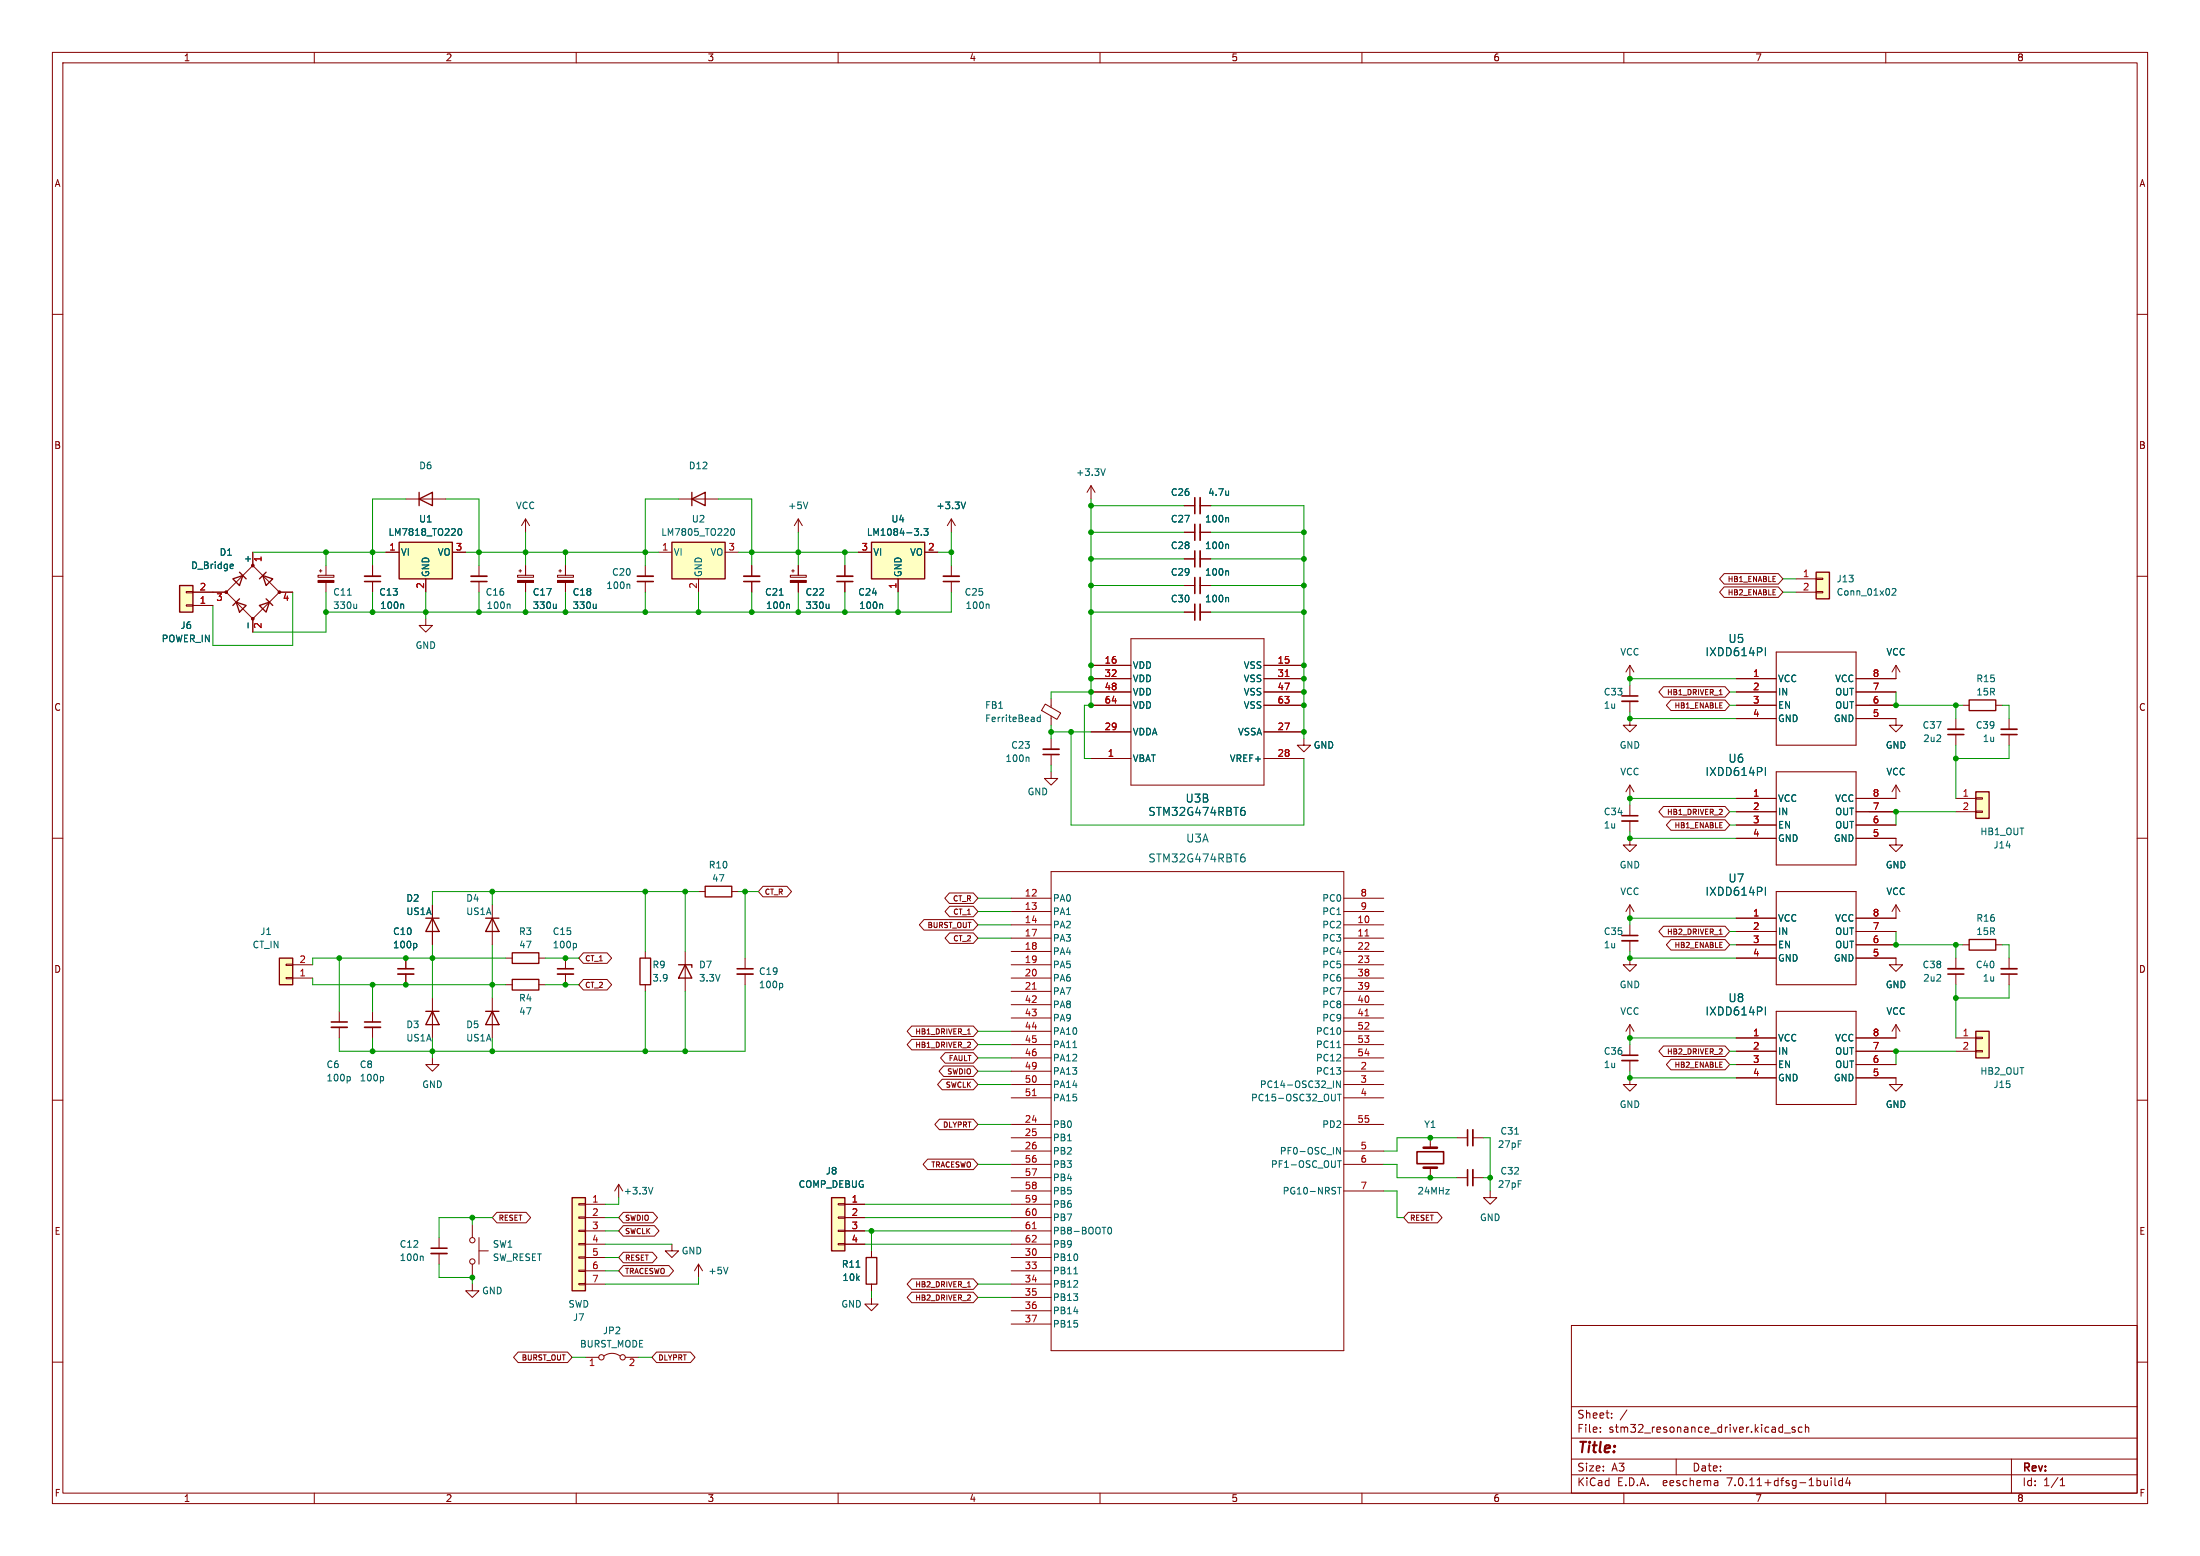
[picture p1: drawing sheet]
<svg xmlns="http://www.w3.org/2000/svg" width="420mm" height="297mm" viewBox="0 0 420 297" stroke-linecap="round" stroke-linejoin="round" font-family="sans-serif">
<g fill="none" stroke="#840000" stroke-width=".19">
<path d="M10 10h400v277h-400zM12 12h396v273h-396zM60 10v2M110 10v2M160 10v2M210 10v2M260 10v2M310 10v2M360 10v2M10 60h2M408 60h2M77.5 95.3h7.6"/>
<path d="M100.3 99.1l-.7 1.2M100.3 99.1v2.5M100.3 99.1l.8 1.2M129.5 95.3h7.7M152.4 99.1v2.5M152.4 99.1l-.8 1.2M152.4 99.1l.8 1.2M181.6 99.1v2.5M181.6 99.1l-.8 1.2M181.6 99.1l.8 1.2M208.3 92.7l-.8 1.3M208.3 92.7v2.6"/>
<path d="M208.3 92.7l.7 1.3M226.1 96.5h2M229.1 96.5h2M10 110h2M35.6 112.9h1.2v.3h-1.2zM35.6 115.4h1.2v.3h-1.2zM36.8 113h6.4M36.8 115.6h3.8M43.2 113l5.1-5 5 5-5 5.1zM48.3 105.4v2.6M48.3 118.1v2.6M53.3 113h2.6"/>
<path d="M60.7 109.8h3.1v.4h-3.1zM61 109h.5M61.2 108.7v.5M62.2 108v1.8M62.2 111.2v1.8M71.1 108v2M71.1 111v2M73.7 105.4h2.5M81.3 118.1v1.3h1.2l-1.2 1.3-1.3-1.3h1.3M81.3 110.5v2.5M86.4 105.4h2.5M91.4 108v2"/>
<path d="M91.4 111v2M98.8 109.8h3.1v.4h-3.1zM99.1 109h.5M99.3 108.7v.5M100.3 108v1.8M100.3 111.2v1.8M106.4 109.8h3.1v.4h-3.1zM106.7 109h.5M106.9 108.7v.5M107.9 108v1.8M107.9 111.2v1.8M123.2 108v2"/>
<path d="M123.2 111v2M125.7 105.4h2.6M133.3 110.5v2.5M138.4 105.4h2.6M143.5 108v2M143.5 111v2M150.9 109.8h3v.4h-3zM151.1 109h.5M151.4 108.7v.5M152.4 108v1.8M152.4 111.2v1.8M161.3 108v2"/>
<path d="M161.3 111v2M163.8 105.4h2.6M171.4 110.5v2.5M176.5 105.4h2.6M181.6 108v2M181.6 111v2M226.1 116.8h2M226.1 111.8h2M226.1 106.7h2M226.1 101.6h2M229.1 116.8h2M229.1 111.8h2"/>
<path d="M229.1 106.7h2M229.1 101.6h2M329.1 112h10.4l.9 1-.9 1h-10.4l-.8-1zM329.1 109.5h10.4l.9 1-.9 1h-10.4l-.8-1zM342.9 110.5h3.8M342.9 113h3.8M346.7 112.9h1.3v.3h-1.3zM346.7 110.4h1.3v.2h-1.3zM408 110h2M199.5 134.4l3 1.7-.7 1.2-3-1.7zM200.7 133.4v1.6M200.7 136.7v1.7"/>
<path d="M208.3 134.6h7.6M208.3 129.5h7.6M208.3 132.1h7.6M208.3 127h7.6M208.3 139.7h7.6M215.9 121.9h25.4v28h-25.4zM241.3 134.6h7.6M241.3 129.5h7.6M241.3 132.1h7.6M241.3 127h7.6M241.3 139.7h7.6M311.1 137.2v1.2h1.3l-1.3 1.3-1.2-1.3h1.2"/>
<path d="M311.1 127v2.5M311.1 130.8v2M311.1 133.9v2M311.1 127l-.7 1.3M311.1 127l.8 1.3M317.6 131.1h11.7l.9 1-.9 1h-11.7l-.9-1zM319 133.6h10.3l.9 1-.9 1h-10.3l-.9-1zM328.2 132.6h.6M331.5 134.6h7.6M331.5 129.5h7.6M331.5 132.1h7.6M331.5 137.2h7.6"/>
<path d="M354.3 137.2h7.6v1.2h1.3l-1.3 1.3-1.2-1.3h1.2M354.3 134.6h7.6M354.3 132.1h7.6M361.9 127v2.5h-7.6M361.9 127l-.7 1.3M361.9 127l.8 1.3M373.4 137.2v2M374.6 134.6h1.3M381 134.6h1.3M383.5 137.2v2M10 160h2M200.7 147.3v1.3h1.2l-1.2 1.3-1.3-1.3h1.3"/>
<path d="M200.7 141v2M200.7 144v2.1M208.3 144.8h7.6M241.3 144.8h7.6M248.9 141v1.2h1.3l-1.3 1.3-1.3-1.3h1.3M311.1 149.9v2.5M311.1 153.7v2M311.1 156.7v2.1M311.1 149.9l-.7 1.2M311.1 149.9l.8 1.2M317.6 153.9h11.7l.9 1-.9 1h-11.7l-.9-1zM319 156.5h10.3l.9 1-.9 1h-10.3l-.9-1z"/>
<path d="M331.5 152.4h7.6M331.5 154.9h7.6M331.5 157.5h7.6M354.3 154.9h7.6M354.3 157.5h7.6M361.9 149.9v2.5h-7.6M361.9 149.9l-.7 1.2M361.9 149.9l.8 1.2M373.4 140.2v2M373.4 152.4h3.8M373.4 154.9h3.8M377.2 154.8h1.3v.3h-1.3z"/>
<path d="M377.2 152.3h1.3v.2h-1.3zM383.5 140.2v2M408 160h2M82.5 172.7v7.6M94 172.7v7.6M133.3 170.2h1.3M139.7 170.2h1.3M145.7 169.2h4.5l.9 1-.9 1h-4.5l-.9-1zM176.4 175.5h9.4l.9 1-.9 1h-9.4l-.9-1zM181.2 170.4h4.6l.9 1.1-.9 1h-4.6l-.8-1zM181.3 178.1h4.5l.9 1-.9 1h-4.5l-.9-1zM181.3 173h4.5l.9 1-.9 1h-4.5l-.9-1z"/>
<path d="M193 176.5h7.7M193 179.1h7.7M193 171.5h7.7M193 174h7.7M200.7 166.4h55.8v91.4h-55.8zM256.5 176.5h7.7M256.5 179.1h7.7M256.5 171.5h7.7M256.5 174h7.7M311.1 160v1.3h1.3l-1.3 1.3-1.2-1.3h1.2M311.1 172.7v2.6M311.1 176.5v2.1"/>
<path d="M311.1 179.6v2M311.1 172.7l-.7 1.3M311.1 172.7l.8 1.3M317.6 176.8h11.7l.9 1-.9 1h-11.7l-.9-1zM319 179.3h10.3l.9 1-.9 1h-10.3l-.9-1zM328.2 178.3h.6M331.5 160h7.6M331.5 175.3h7.6M331.5 177.8h7.6M354.3 160h7.6v1.3h1.3l-1.3 1.3-1.2-1.3h1.2M354.3 177.8h7.6M361.9 172.7v2.6h-7.6"/>
<path d="M361.9 172.7l-.7 1.3M361.9 172.7l.8 1.3M54.6 184h1.3v.3h-1.3zM54.6 186.6h1.3v.2h-1.3zM55.9 186.7h3.8M55.9 184.2h3.8M64.8 193v2.1M64.8 196.1v2M71.1 193v2.1M71.1 196.1v2M77.5 182.9v2M77.5 185.9v2.1"/>
<path d="M82.5 190.5v7.6M94 190.5v7.6M96.5 182.9h1.3M96.5 188h1.3M102.9 182.9h1.2M102.9 188h1.2M107.9 182.9v2M107.9 185.9v2.1M111.4 181.9h4.5l.9 1-.9 1h-4.5l-.9-1zM111.4 187h4.5l.9 1-.9 1h-4.5l-.9-1zM123.2 181.6v1.3M123.2 188v1.2"/>
<path d="M130.8 181.6v7.6M142.2 182.9v2M142.2 185.9v2.1M174.1 198.4h11.7l.9 1-.9 1h-11.7l-.9-1zM174.1 195.8h11.7l.9 1.1-.9 1h-11.7l-.9-1zM184.7 197.4h.6M193 186.7h7.7M193 184.2h7.7M193 181.6h7.7M193 189.2h7.7M193 191.8h7.7M193 194.3h7.7"/>
<path d="M193 196.9h7.7M193 199.4h7.7M256.5 186.7h7.7M256.5 184.2h7.7M256.5 181.6h7.7M256.5 189.2h7.7M256.5 191.8h7.7M256.5 194.3h7.7M256.5 196.9h7.7M256.5 199.4h7.7M311.1 182.9v1.3h1.3l-1.3 1.2-1.2-1.2h1.2M311.1 195.6v2.5"/>
<path d="M311.1 199.4v2M311.1 195.6l-.7 1.3M311.1 195.6l.8 1.3M317.6 199.7h11.7l.9 1-.9 1h-11.7l-.9-1zM331.5 182.9h7.6M331.5 180.3h7.6M331.5 198.1h7.6M354.3 182.9h7.6v1.3h1.3l-1.3 1.2-1.2-1.2h1.2M354.3 180.3h7.6M361.9 195.6v2.5h-7.6M361.9 195.6l-.7 1.3M361.9 195.6l.8 1.3"/>
<path d="M373.4 182.9v2M373.4 185.9v2.1M373.4 198.1h3.8M374.6 180.3h1.3M377.2 198h1.3v.2h-1.3zM381 180.3h1.3M383.5 182.9v2M383.5 185.9v2.1M10 210h2M82.5 201.9v1.3h1.3l-1.3 1.3-1.2-1.3h1.2M179.3 213.6h6.5l.9 1-.9 1h-6.5l-.8-1zM179.9 206h5.9l.9 1-.9 1h-5.9l-.9-1z"/>
<path d="M180.1 203.5h5.7l.9 1-.9 1h-5.7l-.8-1zM180.4 200.9h5.4l.9 1-.9 1h-5.4l-.8-1zM193 204.5h7.7M193 214.6h7.7M193 217.2h7.7M193 219.7h7.7M193 207h7.7M193 209.6h7.7M193 201.9h7.7M256.5 204.5h7.7M256.5 214.6h7.7M256.5 219.7h7.7"/>
<path d="M256.5 207h7.7M256.5 209.6h7.7M256.5 201.9h7.7M273 217.2v1.9M278.1 217.2h2.1M281.2 217.2h2M311.1 205.7v1.3h1.3l-1.3 1.3-1.2-1.3h1.2M311.1 202.4v2.1M319 202.2h10.3l.9 1-.9 1h-10.3l-.9-1zM331.5 200.7h7.6M331.5 203.2h7.6M331.5 205.7h7.6"/>
<path d="M354.3 205.7h7.6v1.3h1.3l-1.3 1.3-1.2-1.3h1.2M354.3 200.7h7.6M354.3 203.2h7.6M373.4 200.7h3.8M377.2 200.5h1.3v.3h-1.3zM408 210h2M83.8 236.2v2.1M83.8 239.3v2M90.2 233.7v2.5M91.4 236.2v5.1M91.4 238.8h1.8M94.9 231.4h5.5l.9 1-.9 1h-5.5l-.9-1z"/>
<path d="M110.5 239.9h1.3v.3h-1.3zM110.5 237.4h1.3v.2h-1.3zM110.5 234.8h1.3v.3h-1.3zM110.5 232.3h1.3v.2h-1.3zM110.5 229.7h1.3v.3h-1.3zM111.8 229.9h3.8M111.8 232.4h3.8M111.8 234.9h3.8M111.8 237.5h3.8M118.1 226.1l-.8 1.2M118.1 226.1v2.5M118.1 226.1l.8 1.2"/>
<path d="M119 239h5.6l.8 1-.8 1h-5.6l-.9-1zM119 233.9h5.9l.9 1-.9 1.1h-5.9l-.9-1.1zM119 231.4h5.7l.8 1-.8 1h-5.7l-.9-1zM128.3 237.5v1.3h1.2l-1.2 1.2-1.3-1.2h1.3M160 237.4h1.3v.2h-1.3zM160 234.8h1.3v.3h-1.3zM160 232.3h1.3v.2h-1.3zM160 229.7h1.3v.3h-1.3zM161.3 229.9h3.8M161.3 232.4h3.8M161.3 234.9h3.8M161.3 237.5h3.8"/>
<path d="M166.4 238.8v1.2M177.1 221.2h8.7l.9 1-.9 1.1h-8.7l-.9-1.1zM193 229.9h7.7M193 232.4h7.7M193 234.9h7.7M193 237.5h7.7M193 222.2h7.7M193 224.8h7.7M193 227.3h7.7M256.5 222.2h7.7M256.5 227.3h7.7M268.8 231.4h5.6l.9 1-.9 1h-5.6l-.8-1z"/>
<path d="M273 222.9v1.9M278.1 224.8h2.1M281.2 224.8h2M284.5 227.3v1.3h1.2l-1.2 1.3-1.3-1.3h1.3M10 260h2M90.2 245.1v1.3h1.2l-1.2 1.2-1.3-1.2h1.3M90.2 241.3v2.5M98.9 258.1h9.4l.9 1-.9 1h-9.4l-.9-1zM110.5 245h1.3v.2h-1.3zM110.5 242.4h1.3v.3h-1.3zM111.8 240h3.8M111.8 242.6h3.8"/>
<path d="M111.8 245.1h3.8M111.8 259.1h2.5M115.3 258.8a2.54 2.54 0 0 1 3.1 0M119 241.6h8.7l.9 1-.9 1h-8.7l-.9-1zM119.4 259.1h2.5M125.3 258.1h6.5l.9 1-.9 1h-6.5l-.8-1zM133.3 241.3v2.5M133.3 241.3l-.7 1.3M133.3 241.3l.8 1.3M166.4 247.6v1.3h1.2l-1.2 1.3-1.3-1.3h1.3M166.4 245.1v1.3M174.1 246.6h11.7l.9 1-.9 1.1h-11.7l-.9-1.1z"/>
<path d="M174.1 244.1h11.7l.9 1-.9 1h-11.7l-.9-1zM184.7 245.6h.6M193 240h7.7M193 242.6h7.7M193 245.1h7.7M193 247.6h7.7M193 250.2h7.7M193 252.7h7.7M300 253h108v32h-108zM408 260h2M300 278.5h108M300 274.5h108"/>
<path d="M300 268.5h108M305.5 273.2v.2M305.5 272.5v.1M307.7 270.5v.2M307.7 269.8v.1M310.6 269.1l-1.3 1.9M320 278.5v3M340.7 273.5h1.1M342.7 272.5l-.4-.1-.2 .2 .1 .2 .5 .2v.3h-.6M344 272.5l-.4-.1-.3 .3 .1 .6h.6M344.7 272.5l.2-.1 .3 .1 .1 .9M344.7 271.9v1.5"/>
<path d="M384 278.5v6.5M60 285v2M110 285v2M160 285v2M210 285v2M260 285v2M300 281.5h108M310 285v2M327.9 282.7v.9M327.9 283.5l-.1 .1M327.9 282.9l-.1 .1M349.6 282.1v.1"/>
<path d="M349.6 282.6v1M350.3 282.1v1.3l.2 .2M351.7 282.1v1.5M351.7 282.7l-.4-.1-.3 .3 .2 .6h.5M352.7 282l-.3 1.1h.9M353.1 282.6v1M360 285v2M393.3 283.6h.9M393.3 282.5l.4-.4v1.5"/>
<circle cx="90.2" cy="236.7" r=".51"/>
<circle cx="90.2" cy="240.8" r=".51"/>
<circle cx="114.8" cy="259.1" r=".51"/>
<circle cx="118.9" cy="259.1" r=".51"/>
</g>
<g fill="none" stroke="#840000" stroke-width=".33">
<path d="M229.1 95v3M69.6 110h3M89.9 110h3.1M121.7 110h3M142 110h3M159.8 110h3M180.1 110h3M229.1 100.1v3M229.1 105.2v3M229.1 110.2v3.1M229.1 115.3v3.1M309.6 133.9h3.1"/>
<path d="M371.9 139.2h3M382 139.2h3.1M199.1 143h3.1M309.6 156.7h3.1M309.6 179.6h3.1M63.2 196.1h3.1M69.6 196.1h3M75.9 185.9h3.1M106.4 185.9h3.1M140.7 185.9h3.1M371.9 184.9h3M382 184.9h3.1"/>
<path d="M281.2 215.6v3.1M309.6 202.4h3.1M82.3 239.3h3M281.2 223.3v3"/>
</g>
<g fill="none" stroke="#840000" stroke-width=".3">
<path d="M228.1 95v3M69.6 111h3M89.9 111h3.1M121.7 111h3M142 111h3M159.8 111h3M180.1 111h3M228.1 100.1v3M228.1 105.2v3M228.1 110.2v3.1M228.1 115.3v3.1M309.6 132.8h3.1"/>
<path d="M199.1 144h3.1M309.6 155.7h3.1M371.9 140.2h3M382 140.2h3.1M309.6 178.6h3.1M63.2 195.1h3.1M69.6 195.1h3M75.9 184.9h3.1M106.4 184.9h3.1M140.7 184.9h3.1M371.9 185.9h3M382 185.9h3.1"/>
<path d="M270.5 219.8h5.1v2.3h-5.1zM280.2 215.6v3.1M309.6 201.4h3.1M82.3 238.3h3M280.2 223.3v3"/>
</g>
<g fill="none" stroke="#840000" stroke-width=".25">
<path d="M80 95.3l2.5-1.3v2.5zM80 94v2.5M132.1 95.3l2.5-1.3v2.5zM132.1 94v2.5M34.3 111.8h2.5v5h-2.5zM44.4 110.5l2-.6-.7 1.9zM45.1 114.9l1.9 .7-1.3 1.2zM45.7 114.3l-1.3 1.3M45.7 109.2l1.3 1.3M49.5 115.6l1.9-.7-.6 1.9zM50.2 109.9l1.9 .6-1.3 1.3zM50.8 109.2l-1.3 1.3"/>
<path d="M50.8 114.3l1.3 1.3M76.2 103.5h10.2v7h-10.2zM128.3 103.5h10.1v7h-10.1zM166.4 103.5h10.1v7h-10.1zM346.7 109.2h2.5v5.1h-2.5zM375.9 133.6h5.1v2h-5.1zM377.2 151.1h2.5v5.1h-2.5zM81.3 175.3h2.5M82.5 175.3l1.3 2.5h-2.5zM92.7 175.3h2.5M94 175.3l1.2 2.5h-2.5zM134.6 169.2h5.1v2h-5.1z"/>
<path d="M375.9 179.3h5.1v2.1h-5.1zM53.3 182.9h2.6v5.1h-2.6zM81.3 193h2.5M82.5 193l1.3 2.6h-2.5zM92.7 193h2.5M94 193l1.2 2.6h-2.5zM97.8 181.9h5.1v2h-5.1zM97.8 186.9h5.1v2.1h-5.1zM122.2 182.9h2v5.1h-2zM129.5 184.2h2.6v.5M130.8 184.2l1.3 2.5h-2.6zM377.2 196.9h2.5v5h-2.5z"/>
<path d="M109.2 228.6h2.6v17.8h-2.6zM158.7 228.6h2.6v10.2h-2.6zM165.4 240h2v5.1h-2z"/>
</g>
<g fill="#840000" stroke="#840000" stroke-width=".19">
<path d="M98.8 110.8h3.1v.4h-3.1z"/>
<path d="M106.4 110.8h3.1v.4h-3.1z"/>
<path d="M150.9 110.8h3v.4h-3z"/>
<path d="M60.7 110.8h3.1v.4h-3.1z"/>
<circle cx="48.3" cy="118.1" r=".25"/>
<circle cx="53.3" cy="113" r=".25"/>
<circle cx="43.2" cy="113" r=".25"/>
<circle cx="48.3" cy="107.9" r=".25"/>
</g>
<g fill="none" stroke="#006464" stroke-width=".19">
<path d="M154.2 95.8l-.4 1.3M184.3 95.8l-.4 1.3M211 89.5l-.4 1.2M234.4 98.8l.1 .2v.6M234.5 93.7v.9M234.5 94.4v.1M44.1 107.7h.4v.3l-.6 .1M44.5 108.5h-.4M47.4 118.9v1M66.3 113.6h.8M68.1 115.3v.8M68.1 116l-.2 .1"/>
<path d="M76.9 115.3l.2 .2v.6M87.5 101l.2-.1a.68 .68 0 0 1 .5 .6 .68 .68 0 0 1-.5 .7l-.3-.5zM97.2 115.3l.2 .2v.6M106.2 115.3v.8M106.2 116l-.2 .1M113.8 115.3v.8M113.8 116l-.2 .1M120.1 111.5l.1 .2v.6M139.6 101l.2-.1a.68 .68 0 0 1 .4 .6 .68 .68 0 0 1-.4 .7l-.3-.5zM148.8 113.6h.7M150.5 115.3l.2 .2v.6M158.3 115.3v.8"/>
<path d="M158.3 116l-.2 .1M168.3 115.3l.2 .2v.6M175.9 102.1v.1M176.4 100.9h.8l-.5 .5 .4 .1v.6l-.2 .1-.5-.1M188.6 115.3l.2 .2v.6M234.4 114l.1 .2v.7M234.4 103.9l.1 .2v.6M234.4 109l.1 .1v.7M361.2 112.5l.5-.2 .2 .4-.7 .9h.7M198.6 136.5v1.2M198.6 137l-.4-.1-.2 .2 .1 .6h.5M337 123.6v1.6"/>
<path d="M196.3 144.5l.1 .2v.7M237.1 154.7h.3l.3 .3-.1 .5-.5 .1M237.6 154.1l-.5 .1M337 146.5v1.5M237.1 163.6h.3l.3 .3-.1 .5-.5 .1M237.6 163l-.5 .1M337 169.4v1.5M79.3 180.1l.3 .2v.4l-.3 .2M109.8 180.1l.3 .2v.4l-.3 .2M149.2 187.7l.2 .2v.4l-.2 .2M204.8 200h.8M255.2 200h.7"/>
<path d="M337 192.2v1.5M66.6 205.5l.3 .2v.4l-.3 .2M73 205.5l.2 .2v.4l-.2 .2M254.6 206.3v1.3M254.9 208.9v1l-.1 .2M255.3 208.9h.8M255.7 208.9v1.2M255.9 206.3v1.3l-.7-1.3v1.3M255.9 219v1.3l-.7-1.3v1.3M289.2 216.5h.7M80.6 239.8l.2 .1v.7M124.6 226.6l-.4 1.3"/>
<path d="M211.7 234.3h.1a.68 .68 0 0 1 .4 .6 .68 .68 0 0 1-.4 .6 .84 .84 0 0 1-.1-1.2zM255.3 221.6h.8M255.3 226.6h.8M255.7 221.6v1.2M255.7 226.6v1.3M139 241.9l-.4 1.2M163.4 241.9h.8M205 243.1h.7"/>
</g>
<g fill="#ffffc2" stroke="#ffffc2" stroke-width=".19">
<path d="M166.4 103.5h10.1v7h-10.1z"/>
<path d="M346.7 109.2h2.5v5.1h-2.5z"/>
<path d="M53.3 182.9h2.6v5.1h-2.6z"/>
<path d="M377.2 151.1h2.5v5.1h-2.5z"/>
<path d="M377.2 196.9h2.5v5h-2.5z"/>
<path d="M109.2 228.6h2.6v17.8h-2.6z"/>
<path d="M128.3 103.5h10.1v7h-10.1z"/>
<path d="M76.2 103.5h10.2v7h-10.2z"/>
<path d="M34.3 111.8h2.5v5h-2.5z"/>
<path d="M158.7 228.6h2.6v10.2h-2.6z"/>
</g>
<path d="M339.1 124.5h15.2v17.7h-15.2zM339.1 147.3h15.2v17.8h-15.2zM339.1 170.2h15.2v17.8h-15.2zM339.1 193h15.2v17.8h-15.2z" fill="none" stroke="#840000" stroke-width=".2"/>
<path d="M245.4 129.1h.7M260.6 178.7h.7M197.1 188.8h.7M260.6 193.9h.7M197.1 209.1h.7M197.1 234.5h.7" fill="none" stroke="#a90000" stroke-width=".19"/>
<path d="M271.8 219.1h2.5M271.8 222.9h2.5" fill="none" stroke="#840000" stroke-width=".51"/>
<g fill="none" stroke="#009600" stroke-width=".19">
<path d="M77.5 95.3h-6.4v12.7M85.1 95.3h6.3v12.7M129.5 95.3h-6.3v12.7M137.2 95.3h6.3v12.7M208.3 95.3v39.3h-1.3v10.2h1.3M208.3 96.5h17.8M231.1 96.5h17.8v44.5M48.3 105.4h25.4M55.9 113v10.2h-15.3v-7.6M62.2 105.4v2.6M62.2 113v7.7h-13.9M71.1 113v3.8"/>
<path d="M81.3 113v5.1M88.9 105.4h36.8M91.4 113v3.8M100.3 101.6v6.4M100.3 113v3.8M107.9 105.4v2.6M107.9 113v3.8M123.2 113v3.8M133.3 113v3.8M141 105.4h22.8M143.5 113v3.8M152.4 101.6v6.4"/>
<path d="M152.4 113v3.8M161.3 105.4v2.6M161.3 113v3.8M171.4 113v3.8M179.1 105.4h2.5M181.6 113v3.8h-119.4M181.6 101.6v6.4M208.3 116.8h17.8M208.3 111.8h17.8M208.3 106.7h17.8M208.3 101.6h17.8M231.1 116.8h17.8"/>
<path d="M231.1 111.8h17.8M231.1 106.7h17.8M231.1 101.6h17.8M340.4 110.5h2.5M340.4 113h2.5M200.7 138.4v2.6M200.7 139.7h7.6M204.5 139.7v17.8h44.4v-12.7M208.3 132.1h-7.6v1.3M311.1 135.9v1.3h20.4M330.2 132.1h1.3M330.2 134.6h1.3"/>
<path d="M331.5 129.5h-20.4v1.3M356.9 134.6h17.7M361.9 132.1v2.5M373.4 134.6v2.6M382.3 134.6h1.2v2.6M200.7 146.1v1.2M311.1 158.8v1.2h20.4M330.2 154.9h1.3M330.2 157.5h1.3M331.5 152.4h-20.4v1.3M356.9 154.9h16.5M361.9 154.9v2.6"/>
<path d="M373.4 142.2v10.2M383.5 142.2v2.6h-10.1M94 170.2v2.5M123.2 170.2v11.4M130.8 170.2v11.4M133.3 170.2h-50.8v2.5M141 170.2h3.8M142.2 170.2v12.7M186.7 179.1h6.3M186.7 176.5h6.3M186.7 171.5h6.3M186.7 174h6.3"/>
<path d="M330.2 177.8h1.3M331.5 175.3h-20.4v1.2M361.9 177.8v2.5h12.7M59.7 186.7v1.3h36.8M64.8 182.9v10.1M71.1 188v5M71.1 198.1v2.6M82.5 180.3v10.2M82.5 198.1v3.8M94 180.3v10.2M94 198.1v2.6M96.5 182.9h-36.8v1.3"/>
<path d="M104.1 188h6.4M104.1 182.9h6.4M123.2 189.2v11.5M130.8 189.2v11.5M142.2 188v12.7h-77.4v-2.6M186.7 196.9h6.3M186.7 199.4h6.3M311.1 181.6v1.3h20.4M330.2 180.3h1.3M331.5 198.1h-20.4v1.3M373.4 180.3v2.6M373.4 188v10.1"/>
<path d="M382.3 180.3h1.2v2.6M383.5 188v2.5h-10.1M186.7 214.6h6.3M186.7 207h6.3M186.7 204.5h6.3M186.7 201.9h6.3M278.1 217.2h-11.4v2.5h-2.5M283.2 217.2h1.3v10.1M311.1 204.5v1.2h20.4M330.2 200.7h1.3M330.2 203.2h1.3M373.4 200.7h-11.5v2.5"/>
<path d="M90.2 232.4v1.3M94 232.4h-10.2v3.8M115.6 232.4h2.5M115.6 234.9h2.5M115.6 237.5h12.7M118.1 228.6v1.3h-2.5M165.1 229.9h27.9M165.1 232.4h27.9M165.1 234.9h27.9M165.1 237.5h27.9M166.4 234.9v3.9M186.7 222.2h6.3"/>
<path d="M264.2 227.3h2.5v5.1h1.3M264.2 222.2h2.5v2.6h11.4M283.2 224.8h1.3M83.8 241.3v2.5h6.4v1.3M109.2 259.1h2.6M115.6 240h2.5M115.6 242.6h2.5M121.9 259.1h2.6M133.3 243.8v1.3h-17.7M166.4 246.4v1.2M186.7 245.1h6.3M186.7 247.6h6.3"/>
</g>
<g fill="#009600" stroke="#009600" stroke-width=".19">
<circle cx="284.5" cy="224.8" r=".46"/>
<circle cx="273" cy="217.2" r=".46"/>
<circle cx="248.9" cy="139.7" r=".46"/>
<circle cx="273" cy="224.8" r=".46"/>
<circle cx="311.1" cy="205.7" r=".46"/>
<circle cx="208.3" cy="116.8" r=".46"/>
<circle cx="208.3" cy="127" r=".46"/>
<circle cx="208.3" cy="129.5" r=".46"/>
<circle cx="208.3" cy="134.6" r=".46"/>
<circle cx="204.5" cy="139.7" r=".46"/>
<circle cx="200.7" cy="139.7" r=".46"/>
<circle cx="311.1" cy="129.5" r=".46"/>
<circle cx="311.1" cy="137.2" r=".46"/>
<circle cx="361.9" cy="134.6" r=".46"/>
<circle cx="361.9" cy="154.9" r=".46"/>
<circle cx="373.4" cy="134.6" r=".46"/>
<circle cx="311.1" cy="152.4" r=".46"/>
<circle cx="311.1" cy="160" r=".46"/>
<circle cx="361.9" cy="200.7" r=".46"/>
<circle cx="311.1" cy="175.3" r=".46"/>
<circle cx="311.1" cy="182.9" r=".46"/>
<circle cx="311.1" cy="198.1" r=".46"/>
<circle cx="171.4" cy="116.8" r=".46"/>
<circle cx="161.3" cy="116.8" r=".46"/>
<circle cx="143.5" cy="116.8" r=".46"/>
<circle cx="133.3" cy="116.8" r=".46"/>
<circle cx="152.4" cy="116.8" r=".46"/>
<circle cx="181.6" cy="105.4" r=".46"/>
<circle cx="161.3" cy="105.4" r=".46"/>
<circle cx="208.3" cy="106.7" r=".46"/>
<circle cx="208.3" cy="101.6" r=".46"/>
<circle cx="208.3" cy="111.8" r=".46"/>
<circle cx="248.9" cy="132.1" r=".46"/>
<circle cx="248.9" cy="129.5" r=".46"/>
<circle cx="248.9" cy="127" r=".46"/>
<circle cx="248.9" cy="134.6" r=".46"/>
<circle cx="208.3" cy="132.1" r=".46"/>
<circle cx="208.3" cy="96.5" r=".46"/>
<circle cx="248.9" cy="106.7" r=".46"/>
<circle cx="248.9" cy="101.6" r=".46"/>
<circle cx="248.9" cy="111.8" r=".46"/>
<circle cx="248.9" cy="116.8" r=".46"/>
<circle cx="373.4" cy="144.8" r=".46"/>
<circle cx="373.4" cy="190.5" r=".46"/>
<circle cx="373.4" cy="180.3" r=".46"/>
<circle cx="361.9" cy="180.3" r=".46"/>
<circle cx="123.2" cy="105.4" r=".46"/>
<circle cx="123.2" cy="116.8" r=".46"/>
<circle cx="152.4" cy="105.4" r=".46"/>
<circle cx="143.5" cy="105.4" r=".46"/>
<circle cx="107.9" cy="105.4" r=".46"/>
<circle cx="107.9" cy="116.8" r=".46"/>
<circle cx="107.9" cy="188" r=".46"/>
<circle cx="107.9" cy="182.9" r=".46"/>
<circle cx="77.5" cy="182.9" r=".46"/>
<circle cx="82.5" cy="182.9" r=".46"/>
<circle cx="71.1" cy="188" r=".46"/>
<circle cx="77.5" cy="188" r=".46"/>
<circle cx="64.8" cy="182.9" r=".46"/>
<circle cx="94" cy="188" r=".46"/>
<circle cx="82.5" cy="200.7" r=".46"/>
<circle cx="71.1" cy="200.7" r=".46"/>
<circle cx="94" cy="200.7" r=".46"/>
<circle cx="130.8" cy="200.7" r=".46"/>
<circle cx="123.2" cy="200.7" r=".46"/>
<circle cx="90.2" cy="243.8" r=".46"/>
<circle cx="90.2" cy="232.4" r=".46"/>
<circle cx="91.4" cy="116.8" r=".46"/>
<circle cx="81.3" cy="116.8" r=".46"/>
<circle cx="94" cy="170.2" r=".46"/>
<circle cx="100.3" cy="116.8" r=".46"/>
<circle cx="130.8" cy="170.2" r=".46"/>
<circle cx="123.2" cy="170.2" r=".46"/>
<circle cx="142.2" cy="170.2" r=".46"/>
<circle cx="62.2" cy="105.4" r=".46"/>
<circle cx="71.1" cy="105.4" r=".46"/>
<circle cx="62.2" cy="116.8" r=".46"/>
<circle cx="100.3" cy="105.4" r=".46"/>
<circle cx="91.4" cy="105.4" r=".46"/>
<circle cx="71.1" cy="116.8" r=".46"/>
<circle cx="166.4" cy="234.9" r=".46"/>
</g>
<text font-size="2.8" fill="#840000" x="301" y="277.9">Title:</text>
<g font-size="2.1" fill="#006464">
<text x="325.5" y="125.5">IXDD614PI</text>
<text x="329.9" y="122.9">U5</text>
<text x="325.5" y="148.3">IXDD614PI</text>
<text x="329.9" y="145.8">U6</text>
<text x="219.1" y="155.9">STM32G474RBT6</text>
<text x="226.2" y="153.4">U3B</text>
<text x="226.3" y="161">U3A</text>
<text x="219.1" y="164.8">STM32G474RBT6</text>
<text x="325.5" y="171.2">IXDD614PI</text>
<text x="329.9" y="168.6">U7</text>
<text x="329.9" y="191.5">U8</text>
<text x="325.5" y="194">IXDD614PI</text>
</g>
<g font-size="2.1" fill="#840000">
<text x="301" y="273.7">File:</text>
<text x="301" y="271">Sheet:</text>
<text x="307.1" y="273.7">stm32_resonance_driver.kicad_sch</text>
<text x="301" y="281.1">Size:</text>
<text x="307.6" y="281.1">A3</text>
<text x="323" y="281.1">Date:</text>
<text x="386" y="281.3">Rev:</text>
<text x="301" y="283.9">KiCad</text>
<text x="308.7" y="283.9">E.D.A.</text>
<text x="317.6" y="283.9">eeschema</text>
<text x="330" y="283.9">7.0.11+dfsg-1build4</text>
<text x="386" y="283.9">Id:</text>
<text x="390.1" y="283.9">1/1</text>
</g>
<g font-size="1.8" fill="#840000">
<text x="35" y="11.9">1</text>
<text x="85" y="11.9">2</text>
<text x="135" y="11.9">3</text>
<text x="185" y="11.9">4</text>
<text x="235" y="11.9">5</text>
<text x="285" y="11.9">6</text>
<text x="335" y="11.9">7</text>
<text x="385" y="11.9">8</text>
<text x="10.3" y="35.9">A</text>
<text x="408.3" y="35.9">A</text>
<text x="10.3" y="85.9">B</text>
<text x="408.2" y="85.9">B</text>
<text x="10.3" y="135.9">C</text>
<text x="408.2" y="135.9">C</text>
<text x="10.3" y="185.9">D</text>
<text x="408.2" y="185.9">D</text>
<text x="10.3" y="235.9">E</text>
<text x="408.3" y="235.9">E</text>
<text x="10.3" y="285.9">F</text>
<text x="35" y="286.9">1</text>
<text x="85" y="286.9">2</text>
<text x="135" y="286.9">3</text>
<text x="185" y="286.9">4</text>
<text x="235" y="286.9">5</text>
<text x="285" y="286.9">6</text>
<text x="335" y="286.9">7</text>
<text x="385" y="286.9">8</text>
<text x="408.3" y="285.9">F</text>
</g>
<g font-size="1.8" fill="#006464">
<text x="79.9" y="89.8">D6</text>
<text x="131.4" y="89.8">D12</text>
<text x="205.3" y="91">+3.3V</text>
<text x="223.4" y="94.8">C26</text>
<text x="230.6" y="94.8">4.7u</text>
<text x="79.9" y="99.9">U1</text>
<text x="98.4" y="97.4">VCC</text>
<text x="132" y="99.9">U2</text>
<text x="150.4" y="97.4">+5V</text>
<text x="170.1" y="99.9">U4</text>
<text x="178.7" y="97.4">+3.3V</text>
<text x="223.4" y="99.9">C27</text>
<text x="230" y="99.9">100n</text>
<text x="41.8" y="106.3">D1</text>
<text x="48" y="107.6" transform="rotate(-90 48 107.6)">+</text>
<text x="74.1" y="102.5">LM7818_TO220</text>
<text x="76.5" y="106.3">VI</text>
<text x="83.5" y="106.3">VO</text>
<text x="126.1" y="102.5">LM7805_TO220</text>
<text x="128.5" y="106.3">VI</text>
<text x="135.6" y="106.3">VO</text>
<text x="165.4" y="102.5">LM1084-3.3</text>
<text x="166.6" y="106.3">VI</text>
<text x="173.7" y="106.3">VO</text>
<text x="223.4" y="105">C28</text>
<text x="230" y="105">100n</text>
<text x="36.4" y="108.8">D_Bridge</text>
<text x="63.5" y="113.9">C11</text>
<text x="72.3" y="113.9">C13</text>
<text x="82.1" y="110.2" transform="rotate(-90 82.1 110.2)">GND</text>
<text x="92.6" y="113.9">C16</text>
<text x="101.6" y="113.9">C17</text>
<text x="109.2" y="113.9">C18</text>
<text x="115.7" y="112.6">100n</text>
<text x="116.7" y="110.1">C20</text>
<text x="134.2" y="110.2" transform="rotate(-90 134.2 110.2)">GND</text>
<text x="146" y="113.9">C21</text>
<text x="153.7" y="113.9">C22</text>
<text x="163.7" y="113.9">C24</text>
<text x="172.3" y="110.2" transform="rotate(-90 172.3 110.2)">GND</text>
<text x="184.1" y="113.9">C25</text>
<text x="223.4" y="110.1">C29</text>
<text x="230" y="110.1">100n</text>
<text x="350.5" y="111.4">J13</text>
<text x="350.5" y="113.9">Conn_01x02</text>
<text x="63.5" y="116.4">330u</text>
<text x="72.5" y="116.4">100n</text>
<text x="92.8" y="116.4">100n</text>
<text x="101.6" y="116.4">330u</text>
<text x="109.2" y="116.4">330u</text>
<text x="146.1" y="116.4">100n</text>
<text x="153.7" y="116.4">330u</text>
<text x="163.9" y="116.4">100n</text>
<text x="184.2" y="116.4">100n</text>
<text x="223.4" y="115.2">C30</text>
<text x="230" y="115.2">100n</text>
<text x="30.8" y="122.8">POWER_IN</text>
<text x="34.4" y="120.2">J6</text>
<text x="79.2" y="124.1">GND</text>
<text x="309.2" y="125.3">VCC</text>
<text x="360" y="125.3">VCC</text>
<text x="216.2" y="127.9">VDD</text>
<text x="216.2" y="130.4">VDD</text>
<text x="237.3" y="127.9">VSS</text>
<text x="237.3" y="130.4">VSS</text>
<text x="339.3" y="130.4">VCC</text>
<text x="350.2" y="130.4">VCC</text>
<text x="377.2" y="130.4">R15</text>
<text x="188" y="135.5">FB1</text>
<text x="216.2" y="132.9">VDD</text>
<text x="216.2" y="135.5">VDD</text>
<text x="237.3" y="132.9">VSS</text>
<text x="237.3" y="135.5">VSS</text>
<text x="306.1" y="132.9">C33</text>
<text x="306.1" y="135.5">1u</text>
<text x="339.3" y="132.9">IN</text>
<text x="339.3" y="135.5">EN</text>
<text x="350.2" y="135.5">OUT</text>
<text x="350.2" y="132.9">OUT</text>
<text x="377.2" y="132.9">15R</text>
<text x="188" y="138">FerriteBead</text>
<text x="192.9" y="143.1">C23</text>
<text x="216.2" y="140.6">VDDA</text>
<text x="236.2" y="140.6">VSSA</text>
<text x="250.7" y="143.1">GND</text>
<text x="309.1" y="143.1">GND</text>
<text x="339.3" y="138">GND</text>
<text x="350" y="138">GND</text>
<text x="359.9" y="143.1">GND</text>
<text x="366.9" y="139.3">C37</text>
<text x="367.1" y="141.8">2u2</text>
<text x="377.1" y="139.3">C39</text>
<text x="378.4" y="141.8">1u</text>
<text x="191.9" y="145.6">100n</text>
<text x="216.2" y="145.6">VBAT</text>
<text x="234.7" y="145.6">VREF+</text>
<text x="309.2" y="148.2">VCC</text>
<text x="360" y="148.2">VCC</text>
<text x="196.1" y="152">GND</text>
<text x="306.1" y="155.8">C34</text>
<text x="339.3" y="153.3">VCC</text>
<text x="339.3" y="155.8">IN</text>
<text x="350.2" y="155.8">OUT</text>
<text x="350.2" y="153.3">VCC</text>
<text x="306.1" y="158.3">1u</text>
<text x="339.3" y="158.3">EN</text>
<text x="339.3" y="160.9">GND</text>
<text x="350" y="160.9">GND</text>
<text x="350.2" y="158.3">OUT</text>
<text x="378" y="159.6">HB1_OUT</text>
<text x="135.2" y="166">R10</text>
<text x="309.1" y="166">GND</text>
<text x="359.9" y="166">GND</text>
<text x="380.5" y="162.2">J14</text>
<text x="77.5" y="172.3">D2</text>
<text x="88.9" y="172.3">D4</text>
<text x="135.8" y="168.5">47</text>
<text x="200.9" y="172.3">PA0</text>
<text x="252.3" y="172.3">PC0</text>
<text x="309.2" y="171">VCC</text>
<text x="360" y="171">VCC</text>
<text x="49.6" y="178.7">J1</text>
<text x="74.9" y="178.7">C10</text>
<text x="77.5" y="174.9">US1A</text>
<text x="88.9" y="174.9">US1A</text>
<text x="99" y="178.7">R3</text>
<text x="105.4" y="178.7">C15</text>
<text x="200.9" y="174.9">PA1</text>
<text x="200.9" y="177.4">PA2</text>
<text x="200.9" y="179.9">PA3</text>
<text x="252.3" y="177.4">PC2</text>
<text x="252.3" y="179.9">PC3</text>
<text x="252.3" y="174.9">PC1</text>
<text x="306.1" y="178.7">C35</text>
<text x="339.3" y="176.1">VCC</text>
<text x="339.3" y="178.7">IN</text>
<text x="350.2" y="178.7">OUT</text>
<text x="350.2" y="176.1">VCC</text>
<text x="377.2" y="176.1">R16</text>
<text x="377.2" y="178.7">15R</text>
<text x="48.1" y="181.2">CT_IN</text>
<text x="74.9" y="181.2">100p</text>
<text x="99" y="181.2">47</text>
<text x="105.4" y="181.2">100p</text>
<text x="124.5" y="185">R9</text>
<text x="133.4" y="185">D7</text>
<text x="200.9" y="182.5">PA4</text>
<text x="200.9" y="185">PA5</text>
<text x="252.3" y="182.5">PC4</text>
<text x="252.3" y="185">PC5</text>
<text x="306.1" y="181.2">1u</text>
<text x="339.3" y="181.2">EN</text>
<text x="339.3" y="183.7">GND</text>
<text x="350" y="183.7">GND</text>
<text x="350.2" y="181.2">OUT</text>
<text x="366.9" y="185">C38</text>
<text x="377.1" y="185">C40</text>
<text x="99" y="191.4">R4</text>
<text x="124.5" y="187.6">3.9</text>
<text x="133.4" y="187.6">3.3V</text>
<text x="144.8" y="188.8">100p</text>
<text x="144.8" y="186.3">C19</text>
<text x="200.9" y="187.6">PA6</text>
<text x="200.9" y="190.1">PA7</text>
<text x="252.3" y="187.6">PC6</text>
<text x="252.3" y="190.1">PC7</text>
<text x="309.1" y="188.8">GND</text>
<text x="359.9" y="188.8">GND</text>
<text x="367.1" y="187.6">2u2</text>
<text x="378.4" y="187.6">1u</text>
<text x="77.5" y="196.4">D3</text>
<text x="88.9" y="196.4">D5</text>
<text x="99" y="193.9">47</text>
<text x="200.9" y="192.6">PA8</text>
<text x="200.9" y="195.2">PA9</text>
<text x="200.9" y="197.7">PA10</text>
<text x="251.1" y="197.7">PC10</text>
<text x="252.3" y="192.6">PC8</text>
<text x="252.3" y="195.2">PC9</text>
<text x="309.2" y="193.9">VCC</text>
<text x="360" y="193.9">VCC</text>
<text x="77.5" y="199">US1A</text>
<text x="88.9" y="199">US1A</text>
<text x="200.9" y="200.3">PA11</text>
<text x="200.9" y="202.8">PA12</text>
<text x="251.1" y="200.3">PC11</text>
<text x="251.1" y="202.8">PC12</text>
<text x="306.1" y="201.5">C36</text>
<text x="339.3" y="199">VCC</text>
<text x="339.3" y="201.5">IN</text>
<text x="350.2" y="201.5">OUT</text>
<text x="350.2" y="199">VCC</text>
<text x="62.2" y="204.1">C6</text>
<text x="62.2" y="206.6">100p</text>
<text x="68.6" y="204.1">C8</text>
<text x="68.6" y="206.6">100p</text>
<text x="80.5" y="207.9">GND</text>
<text x="200.9" y="205.3">PA13</text>
<text x="200.9" y="207.9">PA14</text>
<text x="240.4" y="207.9">PC14-OSC32_IN</text>
<text x="251.1" y="205.3">PC13</text>
<text x="306.1" y="204.1">1u</text>
<text x="339.3" y="204.1">EN</text>
<text x="339.3" y="206.6">GND</text>
<text x="350" y="206.6">GND</text>
<text x="350.2" y="204.1">OUT</text>
<text x="378" y="205.3">HB2_OUT</text>
<text x="380.5" y="207.9">J15</text>
<text x="200.9" y="215.5">PB0</text>
<text x="200.9" y="210.4">PA15</text>
<text x="238.7" y="210.4">PC15-OSC32_OUT</text>
<text x="252.3" y="215.5">PD2</text>
<text x="271.8" y="215.5">Y1</text>
<text x="309.1" y="211.7">GND</text>
<text x="359.9" y="211.7">GND</text>
<text x="200.9" y="218">PB1</text>
<text x="200.9" y="220.6">PB2</text>
<text x="244.2" y="220.6">PF0-OSC_IN</text>
<text x="285.9" y="219.3">27pF</text>
<text x="286.3" y="216.8">C31</text>
<text x="152.4" y="226.9">COMP_DEBUG</text>
<text x="157.6" y="224.4">J8</text>
<text x="200.9" y="223.1">PB3</text>
<text x="200.9" y="225.7">PB4</text>
<text x="242.5" y="223.1">PF1-OSC_OUT</text>
<text x="285.9" y="226.9">27pF</text>
<text x="286.3" y="224.4">C32</text>
<text x="119" y="228.2">+3.3V</text>
<text x="200.9" y="228.2">PB5</text>
<text x="200.9" y="230.7">PB6</text>
<text x="200.9" y="233.3">PB7</text>
<text x="244.8" y="228.2">PG10-NRST</text>
<text x="270.5" y="228.2">24MHz</text>
<text x="282.4" y="233.3">GND</text>
<text x="76.2" y="238.4">C12</text>
<text x="94" y="238.4">SW1</text>
<text x="130" y="239.6">GND</text>
<text x="200.9" y="235.8">PB8-BOOT0</text>
<text x="200.9" y="238.4">PB9</text>
<text x="76.2" y="240.9">100n</text>
<text x="94" y="240.9">SW_RESET</text>
<text x="135.1" y="243.4">+5V</text>
<text x="160.6" y="242.2">R11</text>
<text x="160.7" y="244.7">10k</text>
<text x="200.9" y="240.9">PB10</text>
<text x="200.9" y="243.4">PB11</text>
<text x="200.9" y="246">PB12</text>
<text x="91.9" y="247.2">GND</text>
<text x="108.4" y="249.8">SWD</text>
<text x="160.5" y="249.8">GND</text>
<text x="200.9" y="248.5">PB13</text>
<text x="200.9" y="251.1">PB14</text>
<text x="109.3" y="252.3">J7</text>
<text x="110.6" y="257.4">BURST_MODE</text>
<text x="115" y="254.9">JP2</text>
<text x="200.9" y="253.6">PB15</text>
</g>
<g font-size="1.8" fill="#a90000">
<text x="50.2" y="107.4" transform="rotate(-90 50.2 107.4)">1</text>
<text x="74.2" y="105.2">1</text>
<text x="86.9" y="105.2">3</text>
<text x="126.3" y="105.2">1</text>
<text x="139" y="105.2">3</text>
<text x="164.4" y="105.2">3</text>
<text x="177.1" y="105.2">2</text>
<text x="38" y="112.8">2</text>
<text x="81" y="112.5" transform="rotate(-90 81 112.5)">2</text>
<text x="133.1" y="112.5" transform="rotate(-90 133.1 112.5)">2</text>
<text x="171.2" y="112.5" transform="rotate(-90 171.2 112.5)">1</text>
<text x="344.1" y="110.2">1</text>
<text x="344.1" y="112.8">2</text>
<text x="38" y="115.3">1</text>
<text x="41.2" y="115">3</text>
<text x="53.9" y="115">4</text>
<text x="50.2" y="120.1" transform="rotate(-90 50.2 120.1)">2</text>
<text x="210.8" y="126.7">16</text>
<text x="210.8" y="129.3">32</text>
<text x="210.8" y="131.8">48</text>
<text x="243.8" y="126.7">15</text>
<text x="243.8" y="129.3">31</text>
<text x="243.8" y="131.8">47</text>
<text x="334.6" y="129.3">1</text>
<text x="334.6" y="131.8">2</text>
<text x="357.4" y="131.8">7</text>
<text x="357.4" y="129.3">8</text>
<text x="210.8" y="134.4">64</text>
<text x="243.8" y="134.4">63</text>
<text x="334.6" y="134.4">3</text>
<text x="334.6" y="136.9">4</text>
<text x="357.4" y="136.9">5</text>
<text x="357.4" y="134.4">6</text>
<text x="210.8" y="139.4">29</text>
<text x="243.8" y="139.4">27</text>
<text x="211.4" y="144.5">1</text>
<text x="243.8" y="144.5">28</text>
<text x="334.6" y="152.1">1</text>
<text x="334.6" y="154.7">2</text>
<text x="357.4" y="154.7">7</text>
<text x="357.4" y="152.1">8</text>
<text x="374.6" y="152.1">1</text>
<text x="374.6" y="154.7">2</text>
<text x="334.6" y="157.2">3</text>
<text x="334.6" y="159.8">4</text>
<text x="357.4" y="159.8">5</text>
<text x="357.4" y="157.2">6</text>
<text x="195.5" y="171.2">12</text>
<text x="195.5" y="173.7">13</text>
<text x="259.6" y="171.2">8</text>
<text x="259.6" y="173.7">9</text>
<text x="195.5" y="176.3">14</text>
<text x="195.5" y="178.8">17</text>
<text x="259" y="176.3">10</text>
<text x="259" y="178.8">11</text>
<text x="334.6" y="175">1</text>
<text x="334.6" y="177.5">2</text>
<text x="357.4" y="177.5">7</text>
<text x="357.4" y="175">8</text>
<text x="57.1" y="183.9">2</text>
<text x="195.5" y="181.4">18</text>
<text x="195.5" y="183.9">19</text>
<text x="259" y="181.4">22</text>
<text x="259" y="183.9">23</text>
<text x="334.6" y="180.1">3</text>
<text x="334.6" y="182.6">4</text>
<text x="357.4" y="182.6">5</text>
<text x="357.4" y="180.1">6</text>
<text x="57.1" y="186.4">1</text>
<text x="195.5" y="186.4">20</text>
<text x="195.5" y="189">21</text>
<text x="195.5" y="191.5">42</text>
<text x="259" y="186.4">38</text>
<text x="259" y="189">39</text>
<text x="259" y="191.5">40</text>
<text x="195.5" y="194.1">43</text>
<text x="195.5" y="196.6">44</text>
<text x="259" y="194.1">41</text>
<text x="259" y="196.6">52</text>
<text x="334.6" y="197.9">1</text>
<text x="357.4" y="197.9">8</text>
<text x="374.6" y="197.9">1</text>
<text x="195.5" y="199.1">45</text>
<text x="195.5" y="201.7">46</text>
<text x="259" y="199.1">53</text>
<text x="259" y="201.7">54</text>
<text x="334.6" y="200.4">2</text>
<text x="334.6" y="202.9">3</text>
<text x="357.4" y="202.9">6</text>
<text x="357.4" y="200.4">7</text>
<text x="374.6" y="200.4">2</text>
<text x="195.5" y="204.2">49</text>
<text x="195.5" y="206.8">50</text>
<text x="195.5" y="209.3">51</text>
<text x="259.6" y="204.2">2</text>
<text x="259.6" y="206.8">3</text>
<text x="259.6" y="209.3">4</text>
<text x="334.6" y="205.5">4</text>
<text x="357.4" y="205.5">5</text>
<text x="195.5" y="214.4">24</text>
<text x="259" y="214.4">55</text>
<text x="195.5" y="216.9">25</text>
<text x="195.5" y="219.5">26</text>
<text x="195.5" y="222">56</text>
<text x="259.6" y="219.5">5</text>
<text x="259.6" y="222">6</text>
<text x="195.5" y="224.5">57</text>
<text x="195.5" y="227.1">58</text>
<text x="259.6" y="227.1">7</text>
<text x="113" y="229.6">1</text>
<text x="113" y="232.2">2</text>
<text x="162.5" y="229.6">1</text>
<text x="162.5" y="232.2">2</text>
<text x="195.5" y="229.6">59</text>
<text x="195.5" y="232.2">60</text>
<text x="113" y="234.7">3</text>
<text x="113" y="237.2">4</text>
<text x="113" y="239.8">5</text>
<text x="162.5" y="234.7">3</text>
<text x="162.5" y="237.2">4</text>
<text x="195.5" y="239.8">30</text>
<text x="195.5" y="234.7">61</text>
<text x="195.5" y="237.2">62</text>
<text x="113" y="242.3">6</text>
<text x="113" y="244.9">7</text>
<text x="195.5" y="242.3">33</text>
<text x="195.5" y="244.9">34</text>
<text x="195.5" y="247.4">35</text>
<text x="195.5" y="249.9">36</text>
<text x="195.5" y="252.5">37</text>
<text x="112.3" y="261.1">1</text>
<text x="119.9" y="261.1">2</text>
</g>
<g font-size="1.4" fill="#840000">
<text x="329.7" y="113.8">HB2_ENABLE</text>
<text x="329.7" y="111.3">HB1_ENABLE</text>
<text x="318.1" y="132.9">HB1_DRIVER_1</text>
<text x="319.5" y="135.4">HB1_ENABLE</text>
<text x="318.1" y="155.7">HB1_DRIVER_2</text>
<text x="319.5" y="158.3">HB1_ENABLE</text>
<text x="145.9" y="171">CT_R</text>
<text x="181.8" y="172.3">CT_R</text>
<text x="176.9" y="177.3">BURST_OUT</text>
<text x="181.8" y="179.9">CT_2</text>
<text x="181.8" y="174.8">CT_1</text>
<text x="318.1" y="178.6">HB2_DRIVER_1</text>
<text x="111.6" y="183.7">CT_1</text>
<text x="319.5" y="181.1">HB2_ENABLE</text>
<text x="111.6" y="188.8">CT_2</text>
<text x="174.6" y="197.7">HB1_DRIVER_1</text>
<text x="174.6" y="200.2">HB1_DRIVER_2</text>
<text x="181" y="202.7">FAULT</text>
<text x="318.1" y="201.5">HB2_DRIVER_2</text>
<text x="180.4" y="207.8">SWCLK</text>
<text x="180.7" y="205.3">SWDIO</text>
<text x="319.5" y="204">HB2_ENABLE</text>
<text x="179.9" y="215.4">DLYPRT</text>
<text x="177.6" y="223.1">TRACESWO</text>
<text x="95.1" y="233.2">RESET</text>
<text x="119.2" y="233.2">SWDIO</text>
<text x="269.1" y="233.2">RESET</text>
<text x="119.2" y="235.8">SWCLK</text>
<text x="119.2" y="240.8">RESET</text>
<text x="119.2" y="243.4">TRACESWO</text>
<text x="174.6" y="245.9">HB2_DRIVER_1</text>
<text x="174.6" y="248.5">HB2_DRIVER_2</text>
<text x="99.5" y="259.9">BURST_OUT</text>
<text x="125.6" y="259.9">DLYPRT</text>
</g>
</svg>
